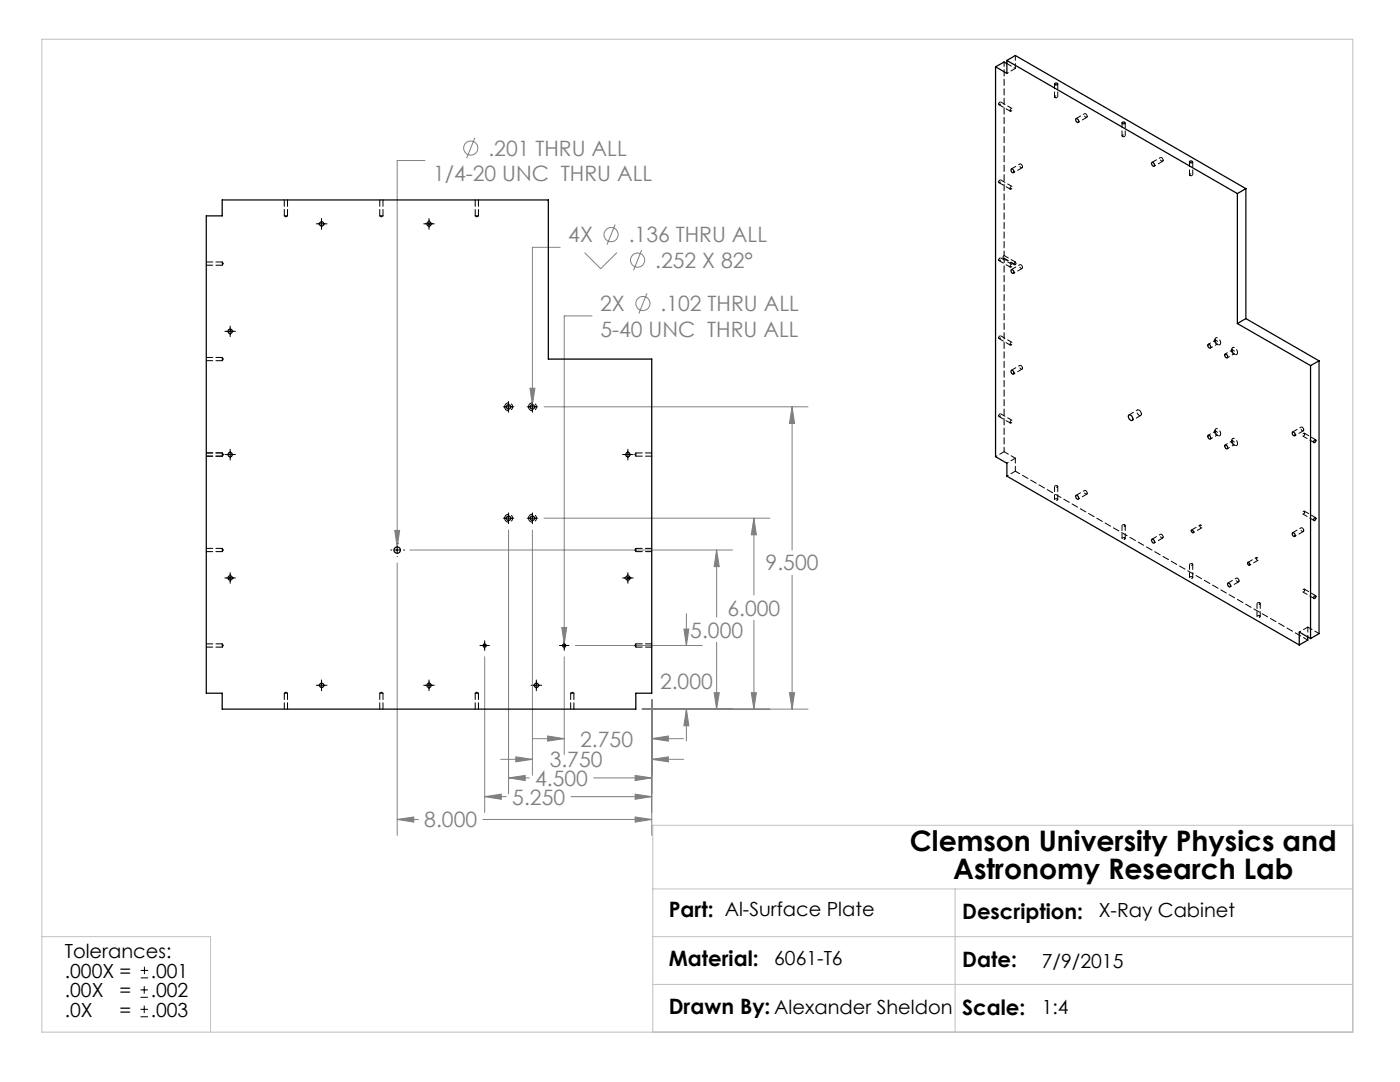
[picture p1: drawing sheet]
<svg xmlns="http://www.w3.org/2000/svg" width="279mm" height="216mm" viewBox="0 0 279 216" stroke-linecap="round" stroke-linejoin="round" font-family="sans-serif">
<g fill="none" stroke="#808080" stroke-width=".2">
<path d="M84.8 32h-5.5v77.1M94.8 27.5l-1.7 4.1M111.8 49.4h-5.5v31.4M116.7 50.4l3.2 3.2 3.2-3.2M122.8 44.8l-1.7 4M128.1 49.9l-1.7 4M129.1 58.5l-1.6 4.1M105.8 77.5h1l-.5 3.3zM118.1 63h-5.5v65.5M108.6 81.2h52.7M158.1 81.2l.5 3.3h-1zM158.1 81.2v28.5"/>
<path d="M78.8 105.8h1l-.5 3.3zM79.3 112.3v54.4M81.8 109.7h64.4M101.5 105.8v52.6M106.3 105.8v48.9M108.6 103.4h45M143 109.7l.5 3.4h-1zM143 109.7v13.4M150.5 103.4l.5 3.3h-1.1zM150.5 103.4v15.3M158.1 114.8v26.7M96.7 131.1v31"/>
<path d="M112.1 125.2h1l-.5 3.3zM112.6 131.1v19.5M114.8 128.8h25.4M130.1 139.6v27.1M136.5 125.5h1l-.5 3.3zM137 122.4v6.4M142.5 138.2h1l-.5 3.3zM143 128.2v13.3M149.9 138.2h1.1l-.5 3.3zM150.5 123.8v17.7M157.6 138.2h1l-.5 3.3zM96.7 159l3.3-.5v1z"/>
<path d="M96.7 159h4.3M99.9 151.5h6.4M101.5 155.2l3.3-.5v1.1zM101.5 155.2h4.1M102.9 151l3.4 .5-3.4 .5zM106.3 147.4h6.3M109.3 146.9l3.3 .5-3.3 .5zM113.9 159h16.2M118.5 155.2h11.6M126.8 154.7l3.3 .5-3.3 .6zM126.8 158.5l3.3 .5-3.3 .5zM128.2 141.5h33.1"/>
<path d="M130.1 147.4l3.3-.5v1zM130.1 151.5l3.3-.5v1zM130.1 147.4h6.3M130.1 151.5h6.3M137 141.5l.5 3.3h-1zM137 141.5v6.3M79.3 163.5l3.3-.5v1zM79.3 163.5h4.2M96.4 163.5h33.7M126.8 163l3.3 .5-3.3 .5z"/>
<circle cx="93.9" cy="29.5" r="1.41"/>
<circle cx="122" cy="46.8" r="1.41"/>
<circle cx="127.2" cy="51.9" r="1.41"/>
<circle cx="128.3" cy="60.6" r="1.42"/>
</g>
<g fill="none" stroke="#000" stroke-width=".2">
<path d="M63.1 44.7h2.2M64.2 43.6v2.2M84.6 44.7h2.1M85.6 43.6v2.2M44.9 66.1h2.1M45.9 65.1v2.1M44.9 90.7h2.1M45.9 89.6v2.2M100.4 81.2h2.2M101.5 80.1v2.2M105.2 81.2h2.1M106.3 80.1v2.2"/>
<path d="M124.2 90.7h2.2M125.3 89.6v2.2M44.9 115.3h2.1M45.9 114.3v2.1M78 109.7h.1M78.6 109.7h1.3M79.3 108.5h.1M79.3 109.1v1.3M79.3 111v.1M80.5 109.7h.1M100.4 103.4h2.2M101.5 102.3v2.2"/>
<path d="M105.2 103.4h2.1M106.3 102.3v2.2M124.2 115.3h2.2M125.3 114.3v2.1M63.1 136.7h2.2M64.2 135.7v2.1M84.6 136.7h2.1M85.6 135.7v2.1M95.8 128.8h1.9M96.7 127.8v2M106 136.7h2.1M107 135.7v2.1"/>
<path d="M111.7 128.8h1.9M112.6 127.8v2M28 199h1.5M28 197.5h1.5M28.1 195.1h1.5M28.1 193.6h1.5M28.8 196.8v1.5M28.8 192.9v1.5M28 202.9h1.5M28 201.4h1.5M28.8 200.7v1.4"/>
</g>
<path d="M8.4 7.8h261.6v198.2h-261.6zM130.3 177.4h139.7M190.6 177.4v28.6M270 164.7h-139.7v41.3M8.4 186.9h33.6v19.1M130.3 186.9h139.7M130.3 196.4h139.7" fill="none" stroke="#c0c0c0" stroke-width=".2"/>
<path d="M130.1 147.4l3.3-.5v1zM109.3 146.9l3.3 .5-3.3 .5zM130.1 151.5l3.3-.5v1zM102.9 151l3.4 .5-3.4 .5zM126.8 154.7l3.3 .5-3.3 .6zM101.5 155.2l3.3-.5v1.1zM126.8 158.5l3.3 .5-3.3 .5zM96.7 159l3.3-.5v1zM126.8 163l3.3 .5-3.3 .5zM79.3 163.5l3.3-.5v1zM137 141.5l.5 3.3h-1zM136.5 125.5h1l-.5 3.3zM142.5 138.2h1l-.5 3.3zM143 109.7l.5 3.4h-1zM149.9 138.2h1.1l-.5 3.3zM150.5 103.4l.5 3.3h-1.1zM157.6 138.2h1l-.5 3.3zM158.1 81.2l.5 3.3h-1zM112.1 125.2l.5 3.3 .5-3.3zM105.8 77.5l.5 3.3 .5-3.3zM78.8 105.8l.5 3.3 .5-3.3z" fill="#808080"/>
<g fill="none" stroke="#000" stroke-width=".25">
<path d="M198.7 13.3v77.8l2.2 1.3v2.6l58.4 33.7M200.9 12.1v2.5l-2.2-1.3M200.9 12.1l46 26.5M200.9 12.1l1.7-1 46 26.5M200.9 12.7l-.5-.3-1.7 .9M210.5 16.7a.29 .29 0 0 1 .3-.2 .29 .29 0 0 1 .2 .4h-.5zM201.8 33.7a.43 .43 0 0 1 .5 .3 .43 .43 0 0 1-.1 .5l-.4-.3zM214.7 23.7a.45 .45 0 0 1 .5 .2 .45 .45 0 0 1-.1 .5l-.4-.2zM223.9 24.4a.27 .27 0 0 1 .4-.1 .27 .27 0 0 1 .1 .4h-.4zM229.8 32.5a.41 .41 0 0 1 .5 .2 .41 .41 0 0 1-.1 .5l-.3-.3zM237.5 32.2l.2-.1 .3 .1a.31 .31 0 0 1-.3 .3 .31 .31 0 0 1-.3-.3zM246.9 38.6v26"/>
<path d="M248.6 37.6l-1.7 1M248.6 37.6v26M41.2 43.1h3.1v-3.2h65.1v31.7h20.7v66.7h-3.2v3.2h-82.6v-3.2h-3.1zM201.8 53.8a.45 .45 0 0 1 .5 .3 .45 .45 0 0 1-.1 .5l-.4-.3zM201.8 73.9a.45 .45 0 0 1 .5 .3 .45 .45 0 0 1-.1 .5l-.4-.3zM241.1 68.8a.4 .4 0 0 1 .4 .2 .4 .4 0 0 1 0 .5l-.4-.3zM244.5 70.7a.44 .44 0 0 1 .4 .2 .44 .44 0 0 1-.1 .5l-.4-.4zM246.9 64.6l14.6 8.4M248.6 63.6l-1.7 1M248.6 63.6l14.6 8.4M261.5 73v54.4M263.2 72l-1.7 1"/>
<path d="M263.2 72v54.4l-1.7 1M214.7 98.8a.45 .45 0 0 1 .5 .3 .45 .45 0 0 1-.1 .5l-.4-.3zM225.2 82.9l.1-.1a.72 .72 0 0 1 .7 1.1h-.4l-.3-.4zM241.1 86.9a.42 .42 0 0 1 .5 .2 .42 .42 0 0 1-.1 .5l-.4-.3zM244.5 88.8a.44 .44 0 0 1 .4 .3 .44 .44 0 0 1-.1 .5l-.4-.5zM258 86.2a.43 .43 0 0 1 .4 .3 .43 .43 0 0 1-.1 .5l-.3-.3zM262.3 87.8l.2-.1a.31 .31 0 0 1 0 .4 .31 .31 0 0 1-.3 .2zM229.8 107.7a.41 .41 0 0 1 .5 .2 .41 .41 0 0 1-.1 .5l-.3-.3zM237.8 105.8a.31 .31 0 0 1 .3 .1 .31 .31 0 0 1 0 .4l-.3-.2zM245 116.4a.41 .41 0 0 1 .5 .2 .41 .41 0 0 1-.1 .5l-.3-.1zM249 112.2a.3 .3 0 0 1 .4 .2 .3 .3 0 0 1-.2 .4l-.2-.3zM258 106.3a.45 .45 0 0 1 .4 .2 .45 .45 0 0 1-.1 .6l-.3-.3z"/>
<path d="M262.3 119l.2-.1a.31 .31 0 0 1 0 .3 .31 .31 0 0 1-.3 .2zM262.3 103.4l.2-.1a.31 .31 0 0 1 0 .4 .31 .31 0 0 1-.3 .1zM261 127.1v.6l-1.7 1M261.5 127.4l-2.2-1.3v2.6"/>
<circle cx="64.2" cy="44.7" r=".43"/>
<circle cx="85.6" cy="44.7" r=".43"/>
<circle cx="45.9" cy="66.1" r=".43"/>
<circle cx="45.9" cy="90.7" r=".43"/>
<circle cx="101.5" cy="81.2" r=".43"/>
<circle cx="106.3" cy="81.2" r=".43"/>
<circle cx="125.3" cy="90.7" r=".43"/>
<circle cx="45.9" cy="115.3" r=".43"/>
<circle cx="79.3" cy="109.8" r=".63"/>
<circle cx="101.5" cy="103.4" r=".43"/>
<circle cx="106.3" cy="103.4" r=".43"/>
<circle cx="125.3" cy="115.3" r=".43"/>
<circle cx="64.2" cy="136.7" r=".43"/>
<circle cx="85.6" cy="136.7" r=".43"/>
<circle cx="96.7" cy="128.8" r=".32"/>
<circle cx="107.1" cy="136.7" r=".43"/>
<circle cx="112.6" cy="128.8" r=".32"/>
</g>
<g fill="none" stroke="#000" stroke-width=".2" stroke-dasharray="1.3 .6" stroke-dashoffset=".3">
<path d="M202.6 11.1v2.6M210.5 16.7v2.6M211.1 19.3v-2.6M199.4 20.9l2.2 1.3M199.4 36.5l2.2 1.3M202 21.6l-2.3-1.3M202 37.2l-2.3-1.3M223.9 24.5v2.6M224.6 27.1v-2.6M237.4 32.3v2.6M238 34.9v-2.6M199.4 52l2.2 1.3"/>
<path d="M200.2 51.5l2.3 1.3M200.4 51.5l2.2 1.3M202 52.8l-2.3-1.3M202.6 52.3l-2.2-1.3M199.4 67.6l2.2 1.3M202 68.3l-2.3-1.3M126.9 90.4v.6M199.4 83.1l2.2 1.3M200.4 90.1l2.2 1.3M202 83.9l-2.3-1.3M202.6 94l58.4 33.7M202.6 91.4v2.6"/>
<path d="M210.5 97.1v2.6M211.1 99.7v-2.6M260 87l2.2 1.3M262.6 87.7l-2.3-1.3M126.9 109.4v.7M223.9 104.9v2.6M224.6 107.5v-2.6M237.4 112.7v2.5M238 115.2v-2.5M260 102.6l2.2 1.3M260 118.1l2.2 1.3M262.6 103.3l-2.3-1.3"/>
<path d="M262.6 118.9l-2.3-1.3M57.4 138.3h-.7M76.4 138.3h-.6M95.5 138.3h-.7M114.5 138.3h-.6M126.9 128.5v.6M250.9 120.4v2.6M251.5 123v-2.6M261 125.1l2.3 1.3"/>
</g>
<g fill="none" stroke="#000" stroke-width=".2" stroke-dasharray="1.3 .6">
<path d="M56.7 39.9v3.2M75.8 39.9v3.2M94.8 39.9v3.2M41.2 52.9h3.2M44.4 52.6v-.3M44.4 52.9v-.3M44.4 52.9l.2-.3M44.4 52.3h-3.2M44.6 52.6l-.2-.3M56.7 43.1h.4M56.7 43.1l.4 .2M57.1 43.1h.3"/>
<path d="M57.1 43.3l.3-.2M57.4 43.1v-3.2M75.8 43.1h.3M75.8 43.1l.3 .2M76.1 43.1h.3M76.1 43.3l.3-.2M76.4 43.1v-3.2M94.8 43.1h.4M94.8 43.1l.4 .2M95.2 43.1h.3M95.2 43.3l.3-.2M95.5 43.1v-3.2"/>
<path d="M202.6 52.8l.2-.2M202.8 52.6l-.2-.3M41.2 72h3.2M44.4 71.6v-.3M44.4 72v-.4M44.4 72l.2-.4M44.4 71.3h-3.2M44.6 71.6l-.2-.3M242.5 67.7l-.1 .3M242.8 68.6l.3 .2M245.9 69.6l-.1 .4M246.2 70.6l.3 .1"/>
<path d="M41.2 91h3.2M44.4 90.7v-.3M44.4 91v-.3M44.4 90.4h-3.2M44.4 91l.2-.3M44.6 90.7l-.2-.3M100.7 81.2a.8 .8 0 0 1 1.1-.8 .8 .8 0 0 1 .3 1.4 .8 .8 0 0 1-1.3-.4l-.1-.2M105.5 81.2a.8 .8 0 0 1 1.1-.8 .8 .8 0 0 1 .2 1.4 .8 .8 0 0 1-1.3-.4v-.2M126.7 90.7l.2 .3M126.9 91h3.2M126.9 90.4l-.2 .3M130.1 90.4h-3.2"/>
<path d="M227.8 82.6l-.3-.6-.3-.2a.6 .6 0 0 0-.2 .7 .6 .6 0 0 0 .7 .3l.1-.2M242.5 85.8l-.1 .4M242.8 86.8l.3 .1M245.9 87.8l-.1 .3M246.2 88.7l.3 .2M41.2 110.1h3.2M44.4 109.7v-.3M44.4 110.1v-.4M44.4 109.4h-3.2M44.4 110.1l.2-.4M44.6 109.7l-.2-.3M100.7 103.4a.8 .8 0 0 1 1.1-.7 .8 .8 0 0 1 .3 1.3 .8 .8 0 0 1-1.3-.3l-.1-.3"/>
<path d="M105.5 103.4a.8 .8 0 0 1 1.1-.7 .8 .8 0 0 1 .2 1.3 .8 .8 0 0 1-1.3-.3v-.3M126.7 109.7l.2 .4M126.9 109.4l-.2 .3M126.9 110.1h3.2M130.1 109.4h-3.2M41.2 129.1h3.2M44.4 128.8v-.3M44.4 129.1v-.3M44.4 129.1l.2-.3M44.4 128.5h-3.2M44.6 128.8l-.2-.3M56.7 138.3v3.2"/>
<path d="M57.1 138.1l-.4 .2M57.4 138.3l-.3-.2M75.8 138.3v3.2M76.1 138.1l-.3 .2M76.4 138.3l-.3-.2M94.8 138.3v3.2M95.2 138.1l-.4 .2M95.5 138.3l-.3-.2M113.9 138.3v3.2M114.2 138.1l-.3 .2M114.5 138.3l-.3-.2M126.7 128.8l.2 .3"/>
<path d="M126.9 128.5l-.2 .3M126.9 129.1h3.2M130.1 128.5h-3.2M57.4 141.5v-3.2M76.4 141.5v-3.2M95.5 141.5v-3.2M114.5 141.5v-3.2"/>
</g>
<g fill="none" stroke="#000" stroke-width=".2" stroke-dasharray="1.3 .6" stroke-dashoffset=".8">
<path d="M210.5 19.5l.6-.1a.27 .27 0 0 0-.3-.3 .27 .27 0 0 0-.3 .4M199.3 20.8l.3-.5a.27 .27 0 0 1 .1 .4 .27 .27 0 0 1-.4 .1M199.3 36.3l.3-.4a.27 .27 0 0 1 .1 .4 .27 .27 0 0 1-.4 0M201.6 22.1l.3-.5a.27 .27 0 0 1 .1 .4 .27 .27 0 0 1-.4 .1M201.6 37.6l.3-.4a.27 .27 0 0 1 .1 .4 .27 .27 0 0 1-.4 0M224 27.2h.5a.27 .27 0 0 0-.3-.3 .27 .27 0 0 0-.2 .3M237.5 35l.5-.1a.27 .27 0 0 0-.3-.2 .27 .27 0 0 0-.2 .3M199.3 51.9l.3-.5a.27 .27 0 0 1 .1 .4 .27 .27 0 0 1-.4 .1M201.6 53.2l.3-.5a.27 .27 0 0 1 .1 .4 .27 .27 0 0 1-.4 .1M199.3 67.4l.3-.4a.27 .27 0 0 1 .1 .4 .27 .27 0 0 1-.4 0M201.6 68.7l.3-.4a.27 .27 0 0 1 .1 .4 .27 .27 0 0 1-.4 0M241.6 69.4l1.4-.8"/>
<path d="M242.5 67.9l-1.4 .8M244.9 71.4l1.4-.8M245.9 69.8l-1.4 .8M199.3 83l.3-.4a.27 .27 0 0 1 .1 .3 .27 .27 0 0 1-.4 .1M201.6 84.3l.3-.5a.27 .27 0 0 1 .1 .4 .27 .27 0 0 1-.4 .1M211 97h.1a.27 .27 0 0 1-.3 .3 .27 .27 0 0 1-.3-.3h.5M211 99.6h.1a.27 .27 0 0 1-.3 .3 .27 .27 0 0 1-.3-.3h.5M241.6 87.6l1.4-.8M242.5 86l-1.4 .8M244.9 89.5l1.4-.8M245.9 88l-1.4 .8M260.4 86.6v-.1a.27 .27 0 0 0-.4 .1 .27 .27 0 0 0 .2 .4l.2-.4"/>
<path d="M224.5 104.7v.1a.27 .27 0 0 1-.3 .3 .27 .27 0 0 1-.2-.4h.5M224.5 107.3v.1a.27 .27 0 0 1-.3 .3 .27 .27 0 0 1-.2-.4h.5M237.9 112.5l.1 .1a.27 .27 0 0 1-.3 .2 .27 .27 0 0 1-.2-.3h.4M237.9 115.1l.1 .1a.27 .27 0 0 1-.3 .2 .27 .27 0 0 1-.2-.3h.4M239.5 104.9v-.1a.27 .27 0 0 1 .3 .1 .27 .27 0 0 1-.1 .4l-.2-.4M250.7 111.4v-.1a.27 .27 0 0 1 .4 .1 .27 .27 0 0 1-.2 .4l-.2-.4M260.4 102.2v-.1a.27 .27 0 0 0-.4 .1 .27 .27 0 0 0 .2 .3l.2-.3M260.4 117.7v-.1a.27 .27 0 0 0-.4 .1 .27 .27 0 0 0 .2 .4l.2-.4M251.4 120.3l.1 .1a.27 .27 0 0 1-.3 .2 .27 .27 0 0 1-.2-.3h.4M251.4 122.9l.1 .1a.27 .27 0 0 1-.3 .2 .27 .27 0 0 1-.2-.3h.4"/>
</g>
<g fill="none" stroke="#000" stroke-width=".2" stroke-dasharray="1.3 .6" stroke-dashoffset=".5">
<path d="M204.1 33.3l-.2-.5-.3-.1a.4 .4 0 0 0-.1 .5 .4 .4 0 0 0 .5 .2l.1-.1M217 23.2l-.2-.4-.2-.1a.4 .4 0 0 0-.1 .5 .4 .4 0 0 0 .4 .2l.1-.2M232.1 32l-.2-.5-.2-.1a.4 .4 0 0 0-.1 .5 .4 .4 0 0 0 .5 .2v-.1M204.1 53.4l-.2-.5-.3-.1a.4 .4 0 0 0-.1 .5 .4 .4 0 0 0 .5 .2l.1-.1M204.1 73.5l-.2-.5-.3-.1a.4 .4 0 0 0-.1 .5 .4 .4 0 0 0 .5 .2l.1-.1M242.4 68.1l.1-.1a.4 .4 0 0 1 .5 .1 .4 .4 0 0 1-.1 .6l-.3-.2-.2-.4M242.5 67.8l.1-.4a.91 .91 0 0 1 .9 1.4 .87 .87 0 0 1-1-1M245.8 70v-.1a.4 .4 0 0 1 .5 .2 .4 .4 0 0 1-.1 .5l-.2-.1-.2-.5M245.8 69.7l.2-.3a.91 .91 0 0 1 .8 1.3 .87 .87 0 0 1-1-1M217 98.4l-.2-.4-.2-.2a.4 .4 0 0 0-.1 .6 .4 .4 0 0 0 .4 .1l.1-.1M242.4 86.2l.1-.1a.4 .4 0 0 1 .5 .2 .4 .4 0 0 1-.1 .5l-.3-.1-.2-.5M242.5 85.9l.1-.3a.91 .91 0 0 1 .9 1.3 .87 .87 0 0 1-1-1"/>
<path d="M245.8 88.2v-.1a.4 .4 0 0 1 .5 .1 .4 .4 0 0 1-.1 .6l-.2-.2-.2-.4M245.8 87.9l.2-.4a.91 .91 0 0 1 .8 1.4 .87 .87 0 0 1-1-1M260.2 85.8l-.2-.5-.2-.1a.4 .4 0 0 0-.1 .5 .4 .4 0 0 0 .5 .2v-.1M232.1 107.2l-.2-.5-.2-.1a.4 .4 0 0 0-.1 .5 .4 .4 0 0 0 .5 .2v-.1M247.3 115.9l-.2-.4-.2-.2a.4 .4 0 0 0-.1 .6 .4 .4 0 0 0 .5 .1v-.1M260.2 105.9l-.2-.5-.2-.1a.4 .4 0 0 0-.1 .5 .4 .4 0 0 0 .5 .2v-.1"/>
</g>
<g fill="none" stroke="#000" stroke-width=".2" stroke-dasharray="1.3 .6" stroke-dashoffset="1">
<path d="M201 14.6l1.6-.9M202.6 13.7l-1.6-1M202.3 34.4l1.7-.9M203.5 32.7l-1.6 1M215.2 24.4l1.7-1M216.5 22.7l-1.7 1M230.4 33.1l1.6-.9M231.6 31.4l-1.7 1M202.3 54.5l1.7-.9M203.5 52.8l-1.6 1M202.3 74.6l1.7-.9M203.5 72.9l-1.6 1"/>
<path d="M198.7 91.1l1.7-1M201 95l1.6-1M201 92.4l1.6-1M215.2 99.6l1.7-1M216.5 97.9l-1.7 .9M226 83.9l1.7-1M227 81.8l-1.7 1M258.4 86.9l1.7-.9M259.7 85.2l-1.7 1M230.4 108.3l1.6-.9M231.6 106.6l-1.7 1M238.2 106.3l1.6-1"/>
<path d="M239.5 104.8l-1.7 .9M245.5 117.1l1.7-1M246.8 115.4l-1.7 .9M249.4 112.8l1.7-1M250.7 111.2l-1.6 1M258.4 107l1.7-.9M259.7 105.3l-1.7 1M259.3 126.1l1.7-1M261 127.1v-2"/>
</g>
<path d="M200.4 12.4v38.6M200.4 51.5v38.6M200.4 51.5l-.2-.1 .2-.4M202.6 52.8l-.2-.1 .2-.4" fill="none" stroke="#000" stroke-width=".2" stroke-dasharray="1.3 .6" stroke-dashoffset=".4"/>
<g font-size="5.6">
<text x="181.6" y="169.8">Clemson University Physics and</text>
<text x="190.2" y="175.5">Astronomy Research Lab</text>
</g>
<g font-size="4.2" fill="#808080">
<text x="97.5" y="31.1">.201 THRU ALL</text>
<text x="86.4" y="36.2">1/4-20 UNC THRU ALL</text>
<text x="113.4" y="48.4">4X</text>
<text x="125.5" y="48.4">.136 THRU ALL</text>
<text x="130.8" y="53.4">.252 X 82°</text>
<text x="119.8" y="62.1">2X</text>
<text x="131.8" y="62.1">.102 THRU ALL</text>
<text x="119.8" y="67.2">5-40 UNC THRU ALL</text>
<text x="152.8" y="113.8">9.500</text>
<text x="145.2" y="122.9">6.000</text>
<text x="137.8" y="127.2">5.000</text>
<text x="131.7" y="137.5">2.000</text>
<text x="115.8" y="149">2.750</text>
<text x="109.7" y="153.1">3.750</text>
<text x="102.2" y="160.6">5.250</text>
<text x="106.8" y="156.8">4.500</text>
<text x="84.7" y="165.1">8.000</text>
</g>
<g font-size="4.2">
<text x="133.5" y="183.1">Part: Al-Surface Plate</text>
<text x="192" y="183.3">Description:</text>
<text x="133.5" y="192.7">Material:</text>
<text x="192" y="192.9">Date:</text>
<text x="133.5" y="202.3">Drawn By: Alexander Sheldon</text>
<text x="192" y="202.5">Scale:</text>
</g>
<g font-size="3.9">
<text x="219.3" y="183.1">X-Ray Cabinet</text>
<text x="12.9" y="191.2">Tolerances:</text>
<text x="12.9" y="195.1">.000X =</text>
<text x="30.1" y="195.1">.001</text>
<text x="154.5" y="192.5">6061-T6</text>
<text x="207.9" y="193.1">7/9/2015</text>
<text x="12.9" y="199">.00X</text>
<text x="12.9" y="202.8">.0X</text>
<text x="23.9" y="202.8">=</text>
<text x="23.9" y="199">=</text>
<text x="30.1" y="202.8">.003</text>
<text x="30.1" y="199">.002</text>
<text x="207.9" y="202.3">1:4</text>
</g>
</svg>
